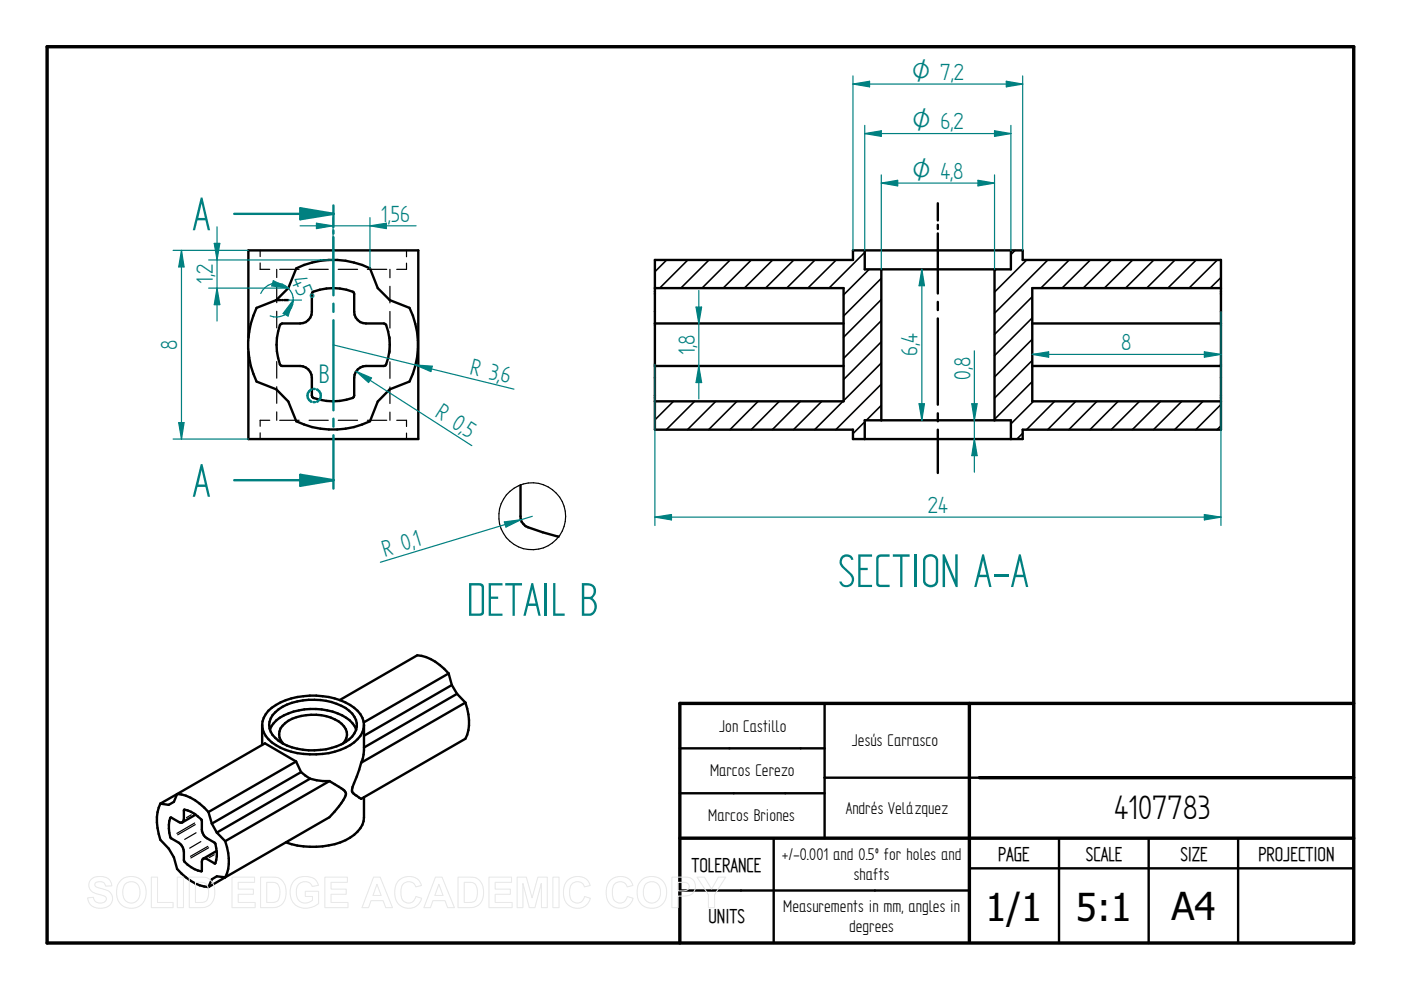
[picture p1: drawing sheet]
<svg xmlns="http://www.w3.org/2000/svg" width="297mm" height="210mm" viewBox="0 0 297 210" stroke-linecap="round" stroke-linejoin="round" font-family="sans-serif">
<path d="M10 9.9h277v190h-277zM205.5 149.1v50.5M287 149.1h-142.9v50.8M144.1 177.7h142.9M207.6 164.9h79.4" fill="none" stroke="#000" stroke-width=".72"/>
<g fill="none" stroke="#000" stroke-width=".51">
<path d="M52.7 71.6v-18.5h36v40h-36v-18.5M54.4 65.3l4.2-1.7 2.5-2.5 1.7-4.2a17.8 17.8 0 0 1 15.6 0l1.7 4.2 2.5 2.5 4.2 1.7a17.9 17.9 0 0 1 0 15.6l-4.2 1.7-2.5 2.5-1.7 4.2a18.2 18.2 0 0 1-15.6 0l-1.7-4.2-2.5-2.5-4.2-1.7a17.8 17.8 0 0 1 0-15.6zM66.2 62a10.9 10.9 0 0 1 8.8 0l.1 4.1a2.53 2.53 0 0 0 2.5 2.5h3.8l.3 .1a10.9 10.9 0 0 1 0 8.8l-4.1 .1a2.53 2.53 0 0 0-2.5 2.5l-.1 4.1a9.9 9.9 0 0 1-5.8 .8l-2.8-.6-.2-.2-.1-4.1a2.53 2.53 0 0 0-2.5-2.5l-4-.1a11.4 11.4 0 0 1-.3-8.6l.5-.3h3.8a2.53 2.53 0 0 0 2.5-2.5zM144.1 158.7h30.7M174.8 149.1v28.6M144.1 168.2h30.7M164 177.7v22.2M207.6 164.9h-32.8M224.5 177.7v22.2M243.5 177.7v22.2M262.5 177.7v22.2M144.1 188.8h61.4"/>
<path d="M205.5 184.1h81.5"/>
</g>
<g fill="none" stroke="#000" stroke-width=".25">
<path d="M55.2 55.8v1.3h2M55.2 53.1v1.3M58.7 57.1v1.7M59.3 57.1h4.1M65.5 57.1h4.1M71.7 57.1h4.1M77.9 57.1h4.1M82.7 57.1v1.8M86.2 55.8v1.3h-2.1M86.2 53.1v1.3M58.7 60.7v3.5M58.7 66v3.5"/>
<path d="M58.7 71.3v3.5M58.7 76.7v3.5M82.7 60.7v3.5M82.7 66v3.6M82.7 71.4v3.5M82.7 76.7v3.5M55.2 91.8v1.3M57.2 89.1h-2v1.3M58.7 82v3.5M58.7 87.3v1.8M59.3 89.1h4.1M65.5 89.1h4.1"/>
<path d="M71.7 89.1h4.1M77.9 89.1h4.1M82.7 82v3.6M82.7 87.4v1.7M84.1 89.1h2.1v1.3M86.2 91.8v1.3"/>
</g>
<path d="M49.7 45.3h21v2.8M70.7 50.3v12.3M70.7 48.9v.6M70.7 64.4v1.7M70.7 67.9v19.1M70.7 88.8v1.7M70.7 92.3v9.5" fill="none" stroke="#008080" stroke-width=".51"/>
<path d="M63.7 44.2l7 1.1-7 1.2z" fill="#008080"/>
<path d="M63.7 44.2l7 1.1-7 1.2zM49.7 101.8h21" fill="none" stroke="#008080" stroke-width=".51"/>
<path d="M63.7 100.7l7 1.1-7 1.2z" fill="#008080"/>
<path d="M70.7 43.6v1.7M63.7 100.7l7 1.1-7 1.2zM70.7 101.8v1.8" fill="none" stroke="#008080" stroke-width=".51"/>
<g fill="none" stroke="#000" stroke-width=".34">
<path d="M141.3 55.1l-2.4 2.5M145.8 55.1l-5.9 6M150.3 55.1l-5.9 6M154.8 55.1l-6 6M159.3 55.1l-6 6M163.8 55.1l-6 6M168.3 55.1l-6 6M172.8 55.1l-6 6M177.3 55.1l-6 6M183.3 53.5l-7.5 7.6M184.3 57.1l-5.4 5.4M186.9 59l-8 8"/>
<path d="M211.2 57.1l-.3 .3M215.2 53.1l-.9 .9M217.7 55.1l-6.8 6.8M222.2 55.1l-11.3 11.3M226.7 55.1l-6 6M231.2 55.1l-6 6M235.7 55.1l-6 6M240.2 55.1l-6.1 6M244.6 55.1l-6 6M249.1 55.1l-6 6M253.6 55.1l-6 6M258.1 55.1l-6 6"/>
<path d="M258.9 58.8l-2.3 2.3M186.9 63.5l-8 8M186.9 68l-8 8M186.9 72.5l-8 8M186.9 77l-8 8M218.9 62.9l-8 8M218.9 67.4l-8 8M218.9 71.9l-8 8M218.9 76.4l-8 8M142.8 85.1l-3.9 3.9M147.3 85.1l-6 6M151.8 85.1l-6 6"/>
<path d="M156.2 85.1l-6 6M160.7 85.1l-5.9 6M165.2 85.1l-5.9 6M169.7 85.1l-6 6M174.2 85.1l-6 6M178.7 85.1l-6 6M183.3 89.5l-2.5 2.4M186.9 85.9l-3.2 3.2M186.9 81.4l-9.7 9.7M216.8 91.9l-1.2 1.2M218.9 80.9l-8 8M219.1 85.1l-4.8 4.8"/>
<path d="M223.6 85.1l-6 6M228.1 85.1l-6 6M232.6 85.1l-6 6M237.1 85.1l-6 6M241.6 85.1l-6 6M246.1 85.1l-6 6M250.6 85.1l-6 6M255.1 85.1l-6.1 6M258.9 90.3l-.9 .8M258.9 85.8l-5.4 5.3"/>
</g>
<path d="M138.9 55.1h41.9v-2h36v2h42.1v36h-42.1v2h-36v-2h-41.9zM186.9 57.1v32M210.9 57.1v32M214.3 53.1v4h-31v-4M138.9 61.1h40v24h-40M138.9 77.6h40M138.9 68.6h40M218.9 77.6h40M218.9 68.6h40M258.9 61.1h-40v24h40M214.3 93.1v-4h-31v4" fill="none" stroke="#000" stroke-width=".51"/>
<path d="M70.6 73.1l38.4 9.4M88.1 77.4l3.5 .2-.2 1.2z" fill="none" stroke="#008080" stroke-width=".25"/>
<path d="M88.1 77.4l3.5 .2-.2 1.2z" fill="#008080"/>
<path d="M66 82.6a1.39 1.39 0 0 0-.8 1.3 1.39 1.39 0 0 0 .8 1.3M66.4 82.5h.4M66.5 85.3h.3M67.2 82.6a1.39 1.39 0 0 1 .8 1.2 1.39 1.39 0 0 1-.8 1.3" fill="none" stroke="#008080" stroke-width=".51"/>
<path d="M110.4 102.9v6.6a2.31 2.31 0 0 0 1.6 2.3l6.4 2" fill="none" stroke="#000" stroke-width=".51"/>
<circle cx="112.8" cy="109.5" r="7.1" fill="none" stroke="#000" stroke-width=".25"/>
<path d="M106.9 110.7l3.5-.5-3.1 1.6zM112.9 109.5l-32.3 9.7" fill="none" stroke="#008080" stroke-width=".25"/>
<path d="M106.9 110.7l3.5-.5-3.1 1.6z" fill="#008080"/>
<path d="M36.7 53.1h16M36.7 93.1h16M37.9 89.6h1.1l-.5 3.5z" fill="none" stroke="#008080" stroke-width=".25"/>
<path d="M37.9 89.6h1.1l-.5 3.5z" fill="#008080"/>
<path d="M38.5 53.1l.5 3.5h-1.1z" fill="none" stroke="#008080" stroke-width=".25"/>
<path d="M38.5 53.1l.5 3.5h-1.1z" fill="#008080"/>
<path d="M186.9 38.8l3.4-.6v1.2zM186.9 37.1v20M210.9 37.1v20M38.5 53.1v40" fill="none" stroke="#008080" stroke-width=".25"/>
<path d="M198.8 43.1v3.6M198.8 47.7v.9M198.8 49.5v12.7M198.8 64v1.7M198.8 67.5v18.3M198.8 87.6v1.7M198.8 91.1v9.2" fill="none" stroke="#000" stroke-width=".51"/>
<path d="M186.9 38.8l3.4-.6v1.2z" fill="#008080"/>
<path d="M207.3 38.2l3.6 .6-3.6 .6z" fill="none" stroke="#008080" stroke-width=".25"/>
<path d="M207.3 38.2l3.6 .6-3.6 .6z" fill="#008080"/>
<path d="M183.3 26.6v26.5M183.3 28.3l3.6-.6v1.2zM186.9 38.8h24M214.3 26.6v26.5" fill="none" stroke="#008080" stroke-width=".25"/>
<path d="M183.3 28.3l3.6-.6v1.2z" fill="#008080"/>
<path d="M210.9 27.7l3.4 .6-3.4 .6z" fill="none" stroke="#008080" stroke-width=".25"/>
<path d="M210.9 27.7l3.4 .6-3.4 .6z" fill="#008080"/>
<path d="M180.8 16.1v37M180.8 17.8l3.6-.6v1.2zM216.8 16.1v37M183.3 28.3h31" fill="none" stroke="#008080" stroke-width=".25"/>
<path d="M180.8 17.8l3.6-.6v1.2z" fill="#008080"/>
<path d="M213.4 17.2l3.4 .6-3.4 .6z" fill="none" stroke="#008080" stroke-width=".25"/>
<path d="M213.4 17.2l3.4 .6-3.4 .6z" fill="#008080"/>
<path d="M180.8 17.8h36M218.9 75.1l3.4-.5v1.1z" fill="none" stroke="#008080" stroke-width=".25"/>
<path d="M218.9 75.1l3.4-.5v1.1z" fill="#008080"/>
<path d="M255.4 74.6l3.5 .5-3.5 .6z" fill="none" stroke="#008080" stroke-width=".25"/>
<path d="M255.4 74.6l3.5 .5-3.5 .6z" fill="#008080"/>
<path d="M138.9 77.3v34.1M218.9 75.1h40M258.9 66.1v45.3M138.9 109.6l3.5-.5v1.1z" fill="none" stroke="#008080" stroke-width=".25"/>
<path d="M138.9 109.6l3.5-.5v1.1z" fill="#008080"/>
<path d="M255.4 109.1l3.5 .5-3.5 .6z" fill="none" stroke="#008080" stroke-width=".25"/>
<path d="M255.4 109.1l3.5 .5-3.5 .6z" fill="#008080"/>
<path d="M206.6 93.1l.6 3.5h-1.2zM138.9 109.6h120" fill="none" stroke="#008080" stroke-width=".25"/>
<path d="M206.6 93.1l.6 3.5h-1.2z" fill="#008080"/>
<path d="M206 85.6h1.2l-.6 3.5z" fill="none" stroke="#008080" stroke-width=".25"/>
<path d="M206 85.6h1.2l-.6 3.5z" fill="#008080"/>
<path d="M195.4 57.1l.6 3.5h-1.1zM206.6 74.4v25.7" fill="none" stroke="#008080" stroke-width=".25"/>
<path d="M195.4 57.1l.6 3.5h-1.1z" fill="#008080"/>
<path d="M194.9 85.6h1.1l-.6 3.5z" fill="none" stroke="#008080" stroke-width=".25"/>
<path d="M194.9 85.6h1.1l-.6 3.5z" fill="#008080"/>
<path d="M195.4 57.1v32M75.5 78.7l3.3 1.4-.7 1zM75.5 78.7l24.5 15.8" fill="none" stroke="#008080" stroke-width=".25"/>
<path d="M75.5 78.7l3.3 1.4-.7 1z" fill="#008080"/>
<path d="M148.2 77.6l.6 3.5h-1.2z" fill="none" stroke="#008080" stroke-width=".25"/>
<path d="M148.2 77.6l.6 3.5h-1.2z" fill="#008080"/>
<path d="M147.6 65.1h1.2l-.6 3.5z" fill="none" stroke="#008080" stroke-width=".25"/>
<path d="M147.6 65.1h1.2l-.6 3.5z" fill="#008080"/>
<path d="M44.2 55.1h26.4M44.2 61.1h16.9M46 61.1l.6 3.5h-1.2zM148.2 61.6v23" fill="none" stroke="#008080" stroke-width=".25"/>
<path d="M46 61.1l.6 3.5h-1.2z" fill="#008080"/>
<path d="M45.4 51.6h1.2l-.6 3.5z" fill="none" stroke="#008080" stroke-width=".25"/>
<path d="M45.4 51.6h1.2l-.6 3.5z" fill="#008080"/>
<path d="M46 48.1v20M67.1 47.3l3.5 .6-3.5 .6zM70.6 46.1v15M78.4 46.1v10.8" fill="none" stroke="#008080" stroke-width=".25"/>
<g fill="none" stroke="#000" stroke-width=".51">
<path d="M55.6 153.7v4.2M55.6 153.7a5.2 5.2 0 0 0 2.9 4.3 16.8 16.8 0 0 0 15.7 0 5.2 5.2 0 0 0 3-4.3M58.4 151a12.2 12.2 0 0 1 9.5-2.6 9.6 9.6 0 0 1 7.2 3.6 3.8 3.8 0 0 1-1.8 5.3 14.2 14.2 0 0 1-14.2-.2 3.7 3.7 0 0 1-.7-6.1zM60 157.6a2.77 2.77 0 0 1 .4-4.3 10.6 10.6 0 0 1 12 .2 2.73 2.73 0 0 1 .3 4.1M75.5 154.7a7.6 7.6 0 0 0-6.1-4.1 13.6 13.6 0 0 0-10.8 2.1l-1.1 1.3-.3 .7M77.2 153.7a5.2 5.2 0 0 0-3-4.2 16.3 16.3 0 0 0-16.6 .6 5 5 0 0 0-2 3.6M77.2 153.7v5.3l-.3 1.9-.3 .8M95.1 142.8l.7 2.4M95.1 142.8l-18 10.4M95.1 142.8a10.3 10.3 0 0 0-6.6-3.9l-16.5 9.5M95.8 145.2l1.1 1.9M95.8 145.2l-18.6 10.8"/>
<path d="M96.9 147.1l1.8 1.9M96.9 147.1l-19.7 11.4M98.7 149a10 10 0 0 1 0 7.6l-22.1 12.8-1-.7a1.35 1.35 0 0 1-.8-1.9l1.8-5.1M98.7 149l-22.1 12.7M34 170.4a9.9 9.9 0 0 0 0 7.7l1.8 1.8 1.1 1.9 .6 2.4a10.3 10.3 0 0 0 6.7 3.9M36.1 173.4h.2l1.6 .9a.65 .65 0 0 0 .8 .1 .65 .65 0 0 0 .3-.7v-2a5.8 5.8 0 0 1 3.8 2.3 4 4 0 0 0 .4 3.1l.7 .6 1.6 .9a5.7 5.7 0 0 1 .1 4.5l-2.1-1.1a.62 .62 0 0 0-.7 .8v1.9a5.5 5.5 0 0 1-3.8-2.3 4.2 4.2 0 0 0-.5-3.1l-.6-.6-1.8-1.2a7.2 7.2 0 0 1 0-4.1zM37.5 168.4l-3.5 2M37.5 168.4a9.6 9.6 0 0 1 6.7 3.8M37.5 168.4l-.6 1.6-1.1 .6-1.8-.2M41.5 172.7l-2.9 1.7M44.2 172.2l.7 2.4M44.9 174.6l1.1 1.9"/>
<path d="M46 176.5l1.7 1.9M47.7 178.4a10 10 0 0 1 0 7.6M62.8 161.5l-18.6 10.7M62.8 161.5l-6.6-3.9-18.7 10.8M62.8 161.5l1 2.2M63.8 163.7l-18.9 10.9M63.8 163.7l1.9 1.4M65.7 165.1l-19.7 11.4M65.7 165.1l2.8 .5h1.3M69.8 165.6l-22.1 12.8M69.8 165.6l3.2 2a1.04 1.04 0 0 1 .1 1.4l-1.2 1.9-2.1 2.4-22.1 12.7M77.2 169v4.3a5.8 5.8 0 0 1-3.9 4.8 17.8 17.8 0 0 1-12.7 .5"/>
<path d="M45.9 180.4l-2.8 1.7M47.7 186l-3.5 2.1M47.7 186l-1.7-.2-1.1 .6-.7 1.7"/>
</g>
<path d="M36.2 173.4h-.1M39.2 171.7l-.2 .1M40.6 172.8l-1.1 .6M41.3 174.5l-3.8 2.2M41.4 174.8l-3.7 2.2M41.6 176.6l-2.4 1.4M42.6 178.4l-2.4 1.4M44.1 179.5l-3.7 2.1M44.2 179.7l-3.7 2.2M42.8 184.7h-.1M45.4 181.2l-1 .6M45.7 182.9l-.2 .1" fill="none" stroke="#000" stroke-width=".25"/>
<path d="M67.1 47.3l3.5 .6-3.5 .6z" fill="#008080"/>
<path d="M78.4 47.9l3.5-.6v1.2z" fill="none" stroke="#008080" stroke-width=".25"/>
<path d="M78.4 47.9l3.5-.6v1.2z" fill="#008080"/>
<path d="M63.6 47.9h24.6M61.1 63.6h2.8M62.2 63.6l-1.1 3.4-1.1-.5z" fill="none" stroke="#008080" stroke-width=".25"/>
<path d="M58.6 63.6h.9M59.8 63.6h.1M60.2 63.6h.9" fill="none" stroke="#000" stroke-width=".51"/>
<path d="M62.2 63.6l-1.1 3.4-1.1-.5z" fill="#008080"/>
<path d="M58 59.5l3.1 1.6-3.5-.5z" fill="none" stroke="#008080" stroke-width=".25"/>
<path d="M58 59.5l3.1 1.6-3.5-.5z" fill="#008080"/>
<path d="M55.3 62.2a3.6 3.6 0 0 1 4.7-1.9 3.6 3.6 0 0 1 1.9 4.7 3.6 3.6 0 0 1-4.6 2" fill="none" stroke="#008080" stroke-width=".25"/>
<g fill="none" stroke="#e6e6e6" stroke-width=".21">
<path d="M19.3 186.5a3.1 3.1 0 0 1 4 .2l.4 1.1-1.3 .1a1.28 1.28 0 0 0-1-1 1.28 1.28 0 0 0-1.3 .5v.4a5.6 5.6 0 0 0 2.5 .9 1.98 1.98 0 0 1 1.2 2.4 1.98 1.98 0 0 1-2.2 1.5 2.48 2.48 0 0 1-3-2.2l1.2-.2a1.44 1.44 0 0 0 1.3 1.3 1.44 1.44 0 0 0 1.5-.9 1.18 1.18 0 0 0-1.4-.9 2.36 2.36 0 0 1-2.4-2l.1-.7zM25.8 186.5a3.3 3.3 0 0 1 3.9-.1 3.3 3.3 0 0 1 1.2 3.8 3.2 3.2 0 0 1-3.8 2.3 3.2 3.2 0 0 1-2.4-3.8 3 3 0 0 1 1.1-2.2zM26.5 187.5a1.87 1.87 0 0 1 2.2-.4 1.87 1.87 0 0 1 1 2.1 1.87 1.87 0 0 1-1.8 2.3 1.87 1.87 0 0 1-1.9-2.3l.1-.8zM32.1 186h1.3v5.3h3.3v1.1h-4.6zM37.6 186h1.3v6.4h-1.3zM40.1 186h2.4a2.79 2.79 0 0 1 3 3.3 2.79 2.79 0 0 1-2.9 3.1h-2.5zM41.4 187.1a2.64 2.64 0 0 1 2.5 .5 3.3 3.3 0 0 1-.3 3.5l-.8 .2h-1.4zM49.2 186h4.8v1.1h-3.5v1.4h3.2v1.1h-3.2v1.7h3.6v1.1h-4.9zM55.2 186h2.4a2.79 2.79 0 0 1 3.1 3.3 2.79 2.79 0 0 1-3 3.1h-2.5zM56.6 187.1a2.64 2.64 0 0 1 2.4 .5 3.3 3.3 0 0 1-.3 3.5l-.8 .2h-1.3zM62.3 186.8a3.6 3.6 0 0 1 4.6-.2l.6 1.1-1.3 .3a1.8 1.8 0 0 0-2.2-1 1.8 1.8 0 0 0-1.2 2.1 2.01 2.01 0 0 0 1.1 2.2 2.01 2.01 0 0 0 2.3-.4v-.8h-1.5v-1.1h2.9v2.6a3.8 3.8 0 0 1-5.5-.3 4 4 0 0 1 .2-4.5zM68.9 186h4.8v1.1h-3.5v1.4h3.2v1.1h-3.2v1.7h3.6v1.1h-4.9z"/>
<path d="M79.2 186h1.4l2.6 6.4h-1.4l-.6-1.4h-2.5l-.6 1.4h-1.4zM79.9 187.5l.9 2.4h-1.7zM84.5 186.7a2.87 2.87 0 0 1 4.9 1l-1.3 .3a1.6 1.6 0 0 0-1.8-1 1.6 1.6 0 0 0-1.3 1.7 2.19 2.19 0 0 0 1.3 2.7 1.55 1.55 0 0 0 1.9-1.3l1.2 .4a2.93 2.93 0 0 1-3.4 2 2.93 2.93 0 0 1-2.3-3.3v-.6a3.2 3.2 0 0 1 .8-1.9zM92.3 186h1.4l2.6 6.4h-1.4l-.5-1.4h-2.6l-.5 1.4h-1.4zM93 187.5l.9 2.4h-1.7zM97.1 186h2.4a2.79 2.79 0 0 1 3 3.3 2.79 2.79 0 0 1-2.9 3.1h-2.5zM98.4 187.1a2.64 2.64 0 0 1 2.4 .5 3.3 3.3 0 0 1-.2 3.5l-.9 .2h-1.3zM103.7 186h4.8v1.1h-3.5v1.4h3.2v1.1h-3.2v1.7h3.6v1.1h-4.9zM109.6 186h2l1.2 4.4 1.2-4.4h2v6.4h-1.2v-5.1l-1.4 5.1h-1.2l-1.3-5.1v5.1h-1.3zM117.2 186h1.3v6.4h-1.3zM120.3 186.7a2.87 2.87 0 0 1 4.8 1l-1.2 .3a1.6 1.6 0 0 0-1.9-1 1.6 1.6 0 0 0-1.2 1.7 2.19 2.19 0 0 0 1.3 2.7 1.55 1.55 0 0 0 1.8-1.3l1.3 .4a2.93 2.93 0 0 1-3.5 2 2.93 2.93 0 0 1-2.2-3.3v-.6a3.2 3.2 0 0 1 .8-1.9zM129.3 186.7a2.87 2.87 0 0 1 4.9 1l-1.2 .3a1.6 1.6 0 0 0-1.9-1 1.6 1.6 0 0 0-1.3 1.7 2.19 2.19 0 0 0 1.3 2.7 1.55 1.55 0 0 0 1.9-1.3l1.2 .4a2.93 2.93 0 0 1-3.4 2 2.93 2.93 0 0 1-2.3-3.3l.1-.6a3.2 3.2 0 0 1 .7-1.9z"/>
<path d="M136.2 186.5a3.3 3.3 0 0 1 3.9-.1 3.3 3.3 0 0 1 1.1 3.8 3.2 3.2 0 0 1-3.7 2.3 3.2 3.2 0 0 1-2.4-3.8 3 3 0 0 1 1.1-2.2zM136.9 187.5a1.87 1.87 0 0 1 2.2-.4 1.87 1.87 0 0 1 .9 2.1 1.87 1.87 0 0 1-1.8 2.3 1.87 1.87 0 0 1-1.8-2.3l.1-.8zM142.4 186h2.1a2.5 2.5 0 0 1 2.7 1 2.08 2.08 0 0 1-.1 2.2 2.08 2.08 0 0 1-2.1 .8h-1.2v2.4h-1.4zM143.8 187.1h.6a1.28 1.28 0 0 1 1.7 .9 1.22 1.22 0 0 1-1.6 .9h-.7zM147.8 186h1.5l1.6 2.5 1.4-2.5h1.6l-2.4 3.7v2.7h-1.3v-2.7z"/>
</g>
<g font-size="11.3" fill="#008080">
<text x="40.8" y="48.8">A</text>
<text x="40.8" y="105.3">A</text>
<text x="177.6" y="124.5">SECTION A-A</text>
<text x="98.9" y="130.6">DETAIL B</text>
</g>
<g font-size="8.1">
<text x="236.2" y="173.7">4107783</text>
<text x="208.9" y="195.3">1/1</text>
<text x="228.1" y="195.3">5:1</text>
<text x="248.4" y="195.1">A4</text>
</g>
<text font-size="6.4" fill="#008080" x="67.6" y="81.1">B</text>
<g font-size="5.6" fill="#008080">
<text x="80.8" y="47">1,56</text>
<text x="61.7" y="59.4" transform="rotate(67 61.7 59.4)">45°</text>
<text x="45.1" y="60.2" transform="rotate(-90 45.1 60.2)">1,2</text>
<text x="37.6" y="74.2" transform="rotate(-90 37.6 74.2)">8</text>
<text x="147.3" y="75.3" transform="rotate(-90 147.3 75.3)">1,8</text>
<text x="194.6" y="75.5" transform="rotate(-90 194.6 75.5)">6,4</text>
<text x="237.7" y="74.3">8</text>
<text x="99.5" y="79.3" transform="rotate(14 99.5 79.3)">R 3,</text>
<text x="105.9" y="80.9" transform="rotate(14 105.9 80.9)">6</text>
<text x="205.7" y="80.5" transform="rotate(-90 205.7 80.5)">0,8</text>
<text x="92" y="88.3" transform="rotate(33 92 88.3)">R 0,</text>
<text x="97.8" y="92" transform="rotate(33 97.8 92)">5</text>
<text x="196.7" y="108.8">24</text>
<text x="81.6" y="118" transform="rotate(-17 81.6 118)">R 0,</text>
<text x="88.1" y="116" transform="rotate(-17 88.1 116)">1</text>
</g>
<g font-size="5.4" fill="#008080">
<text x="193.3" y="16.9">O 7,2</text>
<text x="193.4" y="27.4">O 6,2</text>
<text x="193.4" y="37.9">O 4,8</text>
</g>
<g font-size="4.8">
<text x="146.6" y="184.8">TOLERANCE</text>
<text x="211.6" y="182.5">PAGE</text>
<text x="230.2" y="182.5">SCALE</text>
<text x="250.3" y="182.5">SIZE</text>
<text x="266.8" y="182.5">PROJECTION</text>
<text x="150.2" y="195.8">UNITS</text>
</g>
<g font-size="4.1">
<text x="152.5" y="155.1">Jon Castillo</text>
<text x="180.6" y="158.2">Jesús Carrasco</text>
<text x="150.5" y="164.5">Marcos Cerezo</text>
<text x="179.3" y="172.6">Andrés Velázquez</text>
<text x="150.2" y="174.1">Marcos Briones</text>
<text x="165.8" y="182.4">+/-0.001 and 0.5º for holes and</text>
<text x="181" y="186.6">shafts</text>
<text x="166.1" y="193.5">Measurements in mm, angles in</text>
<text x="180" y="197.6">degrees</text>
</g>
</svg>
